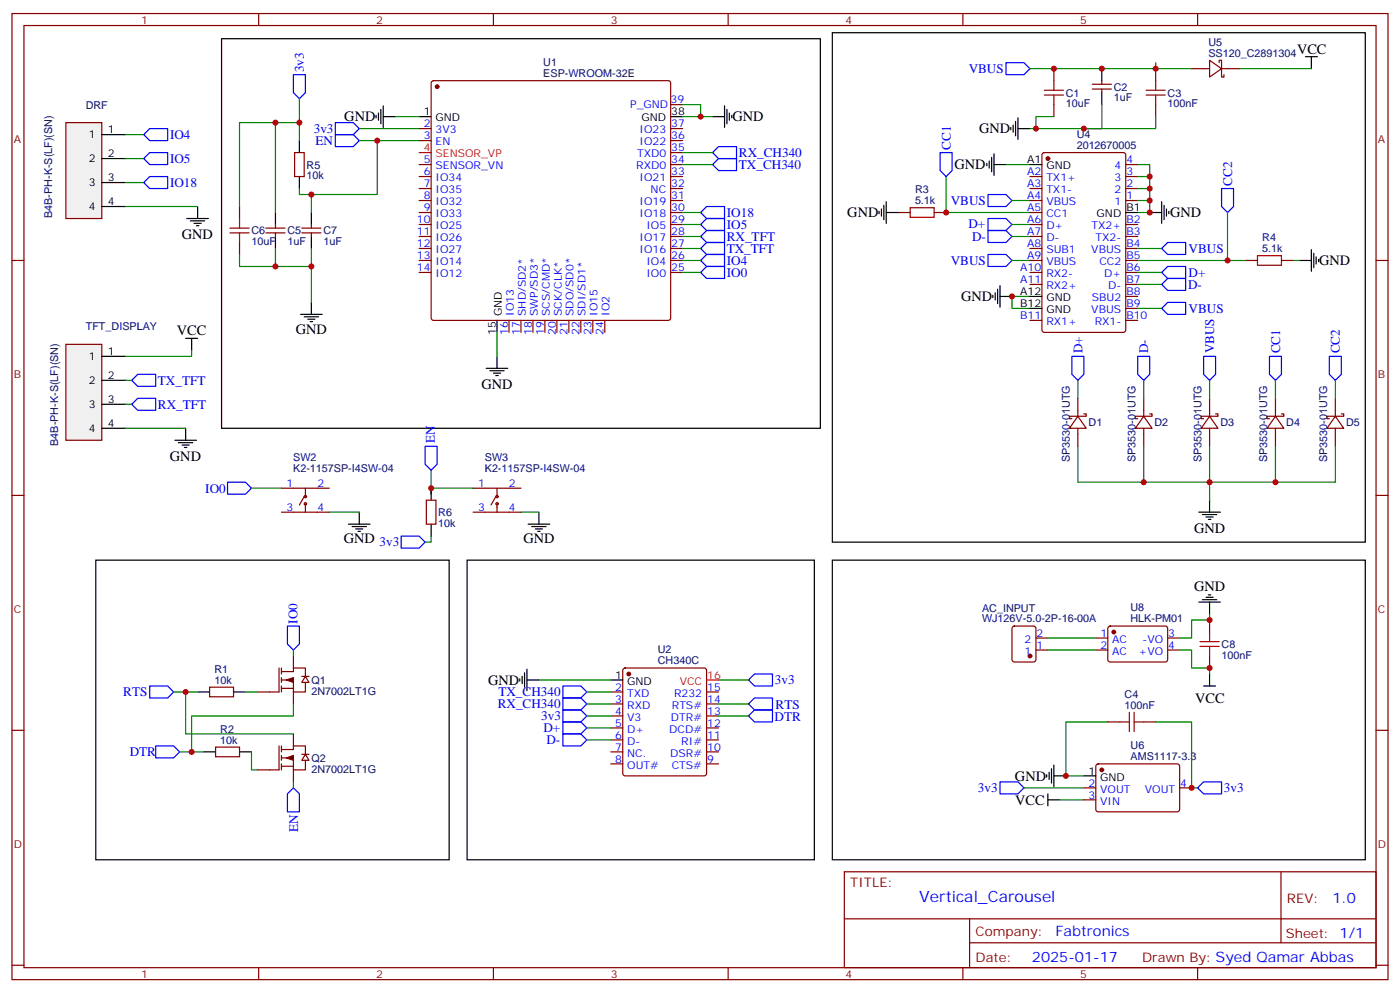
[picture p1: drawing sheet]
<svg xmlns="http://www.w3.org/2000/svg" width="412mm" height="292mm" viewBox="0 0 412 292" stroke-linecap="round" stroke-linejoin="round" font-family="sans-serif">
<g fill="none" stroke="#870000" stroke-width=".35">
<path d="M3.5 4h405.4v284.3h-405.4zM7.1 7.5h398.2v277.3h-398.2zM76.2 4v3.5M145.3 4v3.5M214.5 4v3.5M283.6 4v3.5M352.8 4v3.5M123.5 37.9h3.5M127.2 23.9l.5-.2h69.1l.5 .2 .3 .5v69.2l-.3 .5-.5 .2h-69.1l-.5-.2-.2-.5v-69.2zM197.6 30.8h3.5M197.6 37.9h3.5M123.5 41.4h3.5"/>
<path d="M123.5 48.4h3.5M123.5 52h3.5M123.5 55.5h3.5M123.5 59h3.5M197.6 41.4h3.5M197.6 44.9h3.5M197.6 48.4h3.5M197.6 52h3.5M197.6 55.5h3.5M197.6 59h3.5M3.5 76.7h3.6M123.5 76.7h3.5"/>
<path d="M123.5 62.5h3.5M123.5 66.1h3.5M123.5 69.6h3.5M123.5 73.1h3.5M197.6 76.7h3.5M197.6 62.5h3.5M197.6 66.1h3.5M197.6 69.6h3.5M197.6 73.1h3.5M405.3 76.7h3.6M123.5 80.2h3.5M149.9 94.3v3.5"/>
<path d="M153.5 94.3v3.5M157 94.3v3.5M160.5 94.3v3.5M164 94.3v3.5M167.6 94.3v3.5M171.1 94.3v3.5M174.6 94.3v3.5M178.2 94.3v3.5M197.6 80.2h3.5M3.5 145.8h3.6M405.3 145.8h3.6M3.5 214.9h3.6"/>
<path d="M405.3 214.9h3.6M248.7 256.6h156.6v28.2h-156.6zM377.3 256.6v20.9M248.7 270.4h156.5M285.6 277.5h119.6M285.6 270.4v14.1M3.5 284.1h3.6M76.2 284.8v3.5M145.3 284.8v3.5M214.5 284.8v3.5M283.6 284.8v3.5M352.8 284.8v3.5"/>
<path d="M405.3 284.1h3.6"/>
</g>
<path d="M123.5 34.3h3.5M197.6 34.3h3.5M146.4 94.3v3.5" fill="none" stroke="#000" stroke-width=".35"/>
<path d="M123.5 44.9h3.5" fill="none" stroke="#f00" stroke-width=".35"/>
<circle cx="128.8" cy="25.5" r=".53" fill="#870000" stroke="#870000" stroke-width=".35"/>
<path d="M84.3 200.1l2.1-.7v1.4z" fill="#000" stroke="#870000" stroke-width=".35"/>
<path d="M90 199.1l1 1.7h-2.1z" fill="#fff" stroke="#870000" stroke-width=".35"/>
<path d="M82.2 196.6v7.1h-6.4M82.9 197.7h3.5v-1.1h3.6v2.5M82.9 196.6v1.8M82.9 199.4v1.4M86.4 193.1v3.5M88.9 199.1h2.1M82.9 200.1h3.5v3.6M82.9 202.6h3.5M82.9 201.9v1.8M86.4 203.7v3.5M90 200.8v2.9h-3.6" fill="none" stroke="#870000" stroke-width=".35"/>
<path d="M84.3 223.1l2.1-.7v1.4z" fill="#000" stroke="#870000" stroke-width=".35"/>
<path d="M90 222l1 1.8h-2.1z" fill="#fff" stroke="#870000" stroke-width=".35"/>
<g fill="none" stroke="#870000" stroke-width=".35">
<path d="M356.3 17.7l3.5 2.5-3.5 2.5zM359.1 18.5v-.8h.7v5h.7v-.7M310.4 20.2v3.5M310.4 30.8v3.5M321.7 26.2h5.7M321.7 24.8h5.7M324.6 23.7v1.1M324.6 26.2v1.1M340.4 20.2v3.5M340.4 30.8v3.5M351 20.2h5.3M359.8 20.2h5.3"/>
<path d="M86.8 44.9h2.8v7.1h-2.8zM303.4 52h3.5M303.4 55.5h3.5M303.4 59h3.5M307.2 45.1l.4-.2h23.3l.7 .4v51.8l-.5 .7h-23.5l-.6-.4-.1-51.8zM331.6 52h3.5M331.6 55.5h3.5M331.6 59h3.5M331.6 48.4h3.5M70.6 60.8v3.5M70.6 71.4v3.5M78.3 68.5h5.7"/>
<path d="M78.3 67.1h5.7M81.1 66.1v1M81.1 68.5v1.1M88.9 68.5h5.6M88.9 67.1h5.6M91.7 66.1v1M91.7 68.5v1.1M264.6 62.5h3.5M275.2 62.5h3.5M303.4 62.5h3.5M303.4 76.7h3.5M303.4 66.1h3.5"/>
<path d="M303.4 69.6h3.5M303.4 73.1h3.5M331.6 76.7h3.5M331.6 66.1h3.5M331.6 69.6h3.5M331.6 73.1h3.5M366.9 76.7h3.5M377.5 76.7h3.5M303.4 80.2h3.5M303.4 83.7h3.5M303.4 94.3h3.5M331.6 80.2h3.5"/>
<path d="M331.6 83.7h3.5M331.6 94.3h3.5M331.6 90.8h3.5M331.6 87.2h3.5M317.5 117.2v5.3M336.9 117.2v5.3M356.3 117.2v5.3M375.7 117.2v5.3M393.3 117.2v5.3M317.5 122.5l2.5 3.5h-5zM317.5 126v5.3M319.3 121.8h.7v.7h-5v.7h.7"/>
<path d="M336.9 122.5l2.5 3.5h-5zM336.9 126v5.3M338.7 121.8h.7v.7h-5v.7h.7M356.3 122.5l2.5 3.5h-5zM356.3 126v5.3M358.1 121.8h.7v.7h-5v.7h.7M375.7 122.5l2.5 3.5h-5zM375.7 126v5.3M377.5 121.8h.7v.7h-5v.7h.7M393.3 122.5l2.5 3.5h-4.9zM393.3 126v5.3M395.1 121.8h.7v.7h-4.9v.7h.7"/>
<path d="M183.7 196.8l.4-.2h23.3l.5 .2 .2 .5v30.3l-.2 .5-.5 .3h-23.3l-.4-.3-.3-.5v-30.3zM298.3 184.5l.5-.2h5.6l.7 .4 .1 9.4-.5 .7h-5.9l-.6-.4-.1-9.4zM305.2 187.8h3.5M305.2 191.3h3.5M322.8 187.8h3.5M322.8 191.3h3.5M326.6 184.5l.4-.2h16.5l.5 .7-.1 9.4-.6 .4h-16.5l-.5-.7v-9.1zM344 187.8h3.5M344 191.3h3.5M356.3 182.5v3.5M356.3 193.1v3.5M61.7 202.2h7.1v2.9h-7.1z"/>
<path d="M63.5 219.9h7.1v2.8h-7.1zM82.2 219.5v7.1h-6.4M82.9 219.5v1.8M86.4 216v3.5M179.9 203.7h3.5M179.9 207.2h3.5M179.9 210.7h3.5M179.9 214.2h3.5M179.9 217.8h3.5M208.1 203.7h3.6M208.1 207.2h3.6M208.1 210.7h3.6"/>
<path d="M208.1 214.2h3.6M208.1 217.8h3.6M326.3 212.5h3.5M336.9 212.5h3.5M82.9 220.6h3.5v-1.1h3.6v2.5M82.9 223.1h3.5v3.5M82.9 225.5h3.5M82.9 222.4v1.4M82.9 224.8v1.8M86.4 226.6v3.5M88.9 222h2.1M90 223.8v2.8h-3.6"/>
<path d="M179.9 221.3h3.5M179.9 224.8h3.5M208.1 221.3h3.6M208.1 224.8h3.6M319.3 231.9h3.5M319.3 235.4h3.5M323 225l.5-.2 23.6 .1 .4 .6-.1 13-.6 .4h-23.6l-.4-.7v-12.7zM347.5 231.9h3.5"/>
</g>
<g fill="none" stroke="#000" stroke-width=".35">
<path d="M65.3 11.4h176.4v114.6h-176.4zM245.2 9.6h157v150h-157zM384.5 16.7h3.6M386.3 16.7v3.5M110.8 34v.7M111.5 33.3v2.1M112.2 32.2v4.2M112.9 34.3h3.5M112.9 31.2v6.3M209.9 34.3h3.5M213.4 31.2v6.3M214.1 32.2v4.2"/>
<path d="M214.8 33.3v2.1M215.5 34v.7M297.7 37.5v.7M298.4 36.8v2.1M299.2 35.7v4.3M299.9 37.9h3.5M299.9 34.7v6.3M324.6 20.2v3.5M324.6 27.3v3.5M88.2 41.4v3.5M88.2 52v3.5M261.1 59.4v6.3"/>
<path d="M290.7 48.1v.7M291.4 47.4v2.1M292.1 46.3v4.3M292.8 48.4h3.5M292.8 45.3v6.3M303.4 48.4h3.5M342.2 59.4v6.3M81.1 62.5v3.6M81.1 69.6v3.5M91.7 62.5v3.6M91.7 69.6v3.5M258.9 62.2v.7"/>
<path d="M259.6 61.5v2.1M260.3 60.4v4.3M261.1 62.5h3.5M331.6 62.5h3.5M338.7 62.5h3.5M342.9 60.4v4.3M343.6 61.5v2.1M344.3 62.2v.7M382.8 76.7h3.5M386.3 73.5v6.3M387 74.5v4.3M387.7 75.6v2.1"/>
<path d="M388.4 76.3v.7M88.5 92.5h6.4M89.6 93.2h4.2M90.7 93.9h2.1M91.4 94.7h.7M91.7 89v3.5M292.5 86.9v.7M293.2 86.2v2.1M293.9 85.1v4.3M294.6 87.2h3.5M294.6 84.1v6.3M303.4 87.2h3.5"/>
<path d="M303.4 90.8h3.5M143.2 108.4h6.4M144.3 109.1h4.2M145.3 109.8h2.2M146 110.5h.8M146.4 104.9v3.5M353.1 150.7h6.4M354.2 151.4h4.2M355.2 152.2h2.2M356 152.9h.7M356.3 147.2v3.5M28.2 164.9h104.1v88.1h-104.1z"/>
<path d="M137.6 164.9h102.3v88.1h-102.3zM245.2 164.9h157v88.1h-157zM353.1 177.2h6.4M354.2 176.5h4.2M355.2 175.8h2.2M356 175.1h.7M356.3 177.2v3.5M153.1 199.8v.7M153.8 199.1v2.1M154.5 198v4.2M155.2 197v6.3M356.3 198.4v3.5"/>
<path d="M58.2 203.7h3.5M68.8 203.7h3.5M155.2 200.1h3.5M179.9 200.1h3.5M354.5 201.9h3.6M60 221.3h3.5M70.6 221.3h3.5M308.3 228v.7M308.7 235.4h3.5M308.7 233.6v3.6M309 227.3v2.1M309.7 226.2v4.3"/>
<path d="M310.4 228.4h3.6M310.4 225.2v6.3M319.3 228.4h3.5"/>
</g>
<g fill="none" stroke="#a10000" stroke-width=".35">
<path d="M307.6 26.6h5.7M307.6 28h5.7M310.4 23.7v2.9M310.4 28v2.8M337.6 26.6h5.7M337.6 28h5.7M340.4 23.7v2.9M340.4 28v2.8M67.7 67.1h5.7M67.7 68.5h5.7M70.6 64.3v2.8M70.6 68.5v2.9"/>
<path d="M268.1 61.1h7.1v2.9h-7.1zM370.4 75.2h7.1v2.9h-7.1zM353.5 190.3h5.6M353.5 188.8h5.6M356.3 186v2.8M356.3 190.3v2.8M329.8 212.5h2.9M332.7 209.7v5.6M334.1 212.5h2.8M334.1 209.7v5.6"/>
</g>
<g fill="none" stroke="#008700" stroke-width=".35">
<path d="M340.4 18.5v1.7M81.1 36.1v26.4M88.2 36.1h-17.6v24.7M88.2 29v12.4M105.8 37.9h17.7M116.4 34.3h7.1M201.1 30.8h5.3v3.5M201.1 34.3h8.8M303.4 20.2h47.6M310.4 34.3h-5.2v3.6h-1.8M324.6 30.8v7.1h-5.3M340.4 34.3v3.6h-35.2"/>
<path d="M365.1 20.2h21.2M91.7 57.3v5.2M105.8 41.4h17.7M111.1 41.4v15.9h-22.9v-1.8M201.1 48.4h8.8M201.1 44.9h8.8M278.7 52v10.5h24.7M296.3 48.4h7.1M298.1 59h5.3M335.1 48.4h3.6v14.1h-3.6M335.1 59h3.6M335.1 55.5h3.6"/>
<path d="M335.1 52h3.6M81.1 73.1v5.3M91.7 73.1v5.3h-21.1v-3.5M91.7 78.4v10.6M298.1 76.7h5.3M298.1 66.1h5.3M298.1 69.6h5.3M335.1 76.7h31.8M335.1 73.1h7.1M361.6 62.5v14.2M381 76.7h1.8M146.4 97.8v7.1"/>
<path d="M201.1 80.2h5.3M303.4 87.2h-5.3v3.6h5.3M335.1 90.8h7.1M335.1 80.2h7.1M335.1 83.7h7.1M317.5 111.9v5.3M336.9 111.9v5.3M356.3 111.9v5.3M375.7 111.9v5.3M393.3 111.9v5.3M317.5 131.3v10.6h75.8v-10.6M336.9 131.3v10.6"/>
<path d="M356.3 131.3v15.9M375.7 131.3v10.6M86.4 191.3v1.8M308.7 187.8h14.1M308.7 191.3h14.1M347.5 191.3h3.5v5.3h5.3v1.8M356.3 180.7v1.8h-5.3v5.3h-3.5M51.2 203.7h7M54.7 203.7v12.3h31.7M72.3 203.7h3.5M86.4 207.2v3.5h-30v10.6h3.6M158.7 200.1h21.2"/>
<path d="M172.9 214.2h7M172.9 217.8h7M172.9 203.7h7M172.9 207.2h7M172.9 210.7h7M211.7 200.1h8.8M211.7 207.2h8.8M211.7 210.7h8.8M326.3 212.5h-12.3v15.9h5.3M340.4 212.5h10.6v19.4h1.8M52.9 221.3h3.5M74.1 221.3v5.3h1.7"/>
<path d="M86.4 230.1v1.8M301.6 231.9h17.7M312.2 235.4h7.1"/>
</g>
<g fill="#870000" stroke="#870000" stroke-width=".35">
<circle cx="308.7" cy="46.7" r=".53"/>
<circle cx="185.2" cy="198.4" r=".53"/>
<circle cx="324.6" cy="226.6" r=".53"/>
<circle cx="328.1" cy="186" r=".53"/>
<circle cx="303.4" cy="193.1" r=".53"/>
</g>
<g fill="none" stroke="#00f" stroke-width=".35">
<path d="M296.3 18.5h5.3l1.8 1.7-1.8 1.8h-5.3zM86.4 22h3.6v5.3l-1.8 1.7-1.8-1.7zM98.8 36.1h5.3l1.7 1.8-1.7 1.7h-5.3zM98.8 39.6h5.3l1.7 1.8-1.7 1.7h-5.3zM209.9 48.4l1.8-1.7h5.3v3.5h-5.3zM209.9 44.9l1.8-1.8h5.3v3.6h-5.3zM276.9 44.9h3.6v5.3l-1.8 1.8-1.8-1.8zM291 57.3h5.3l1.8 1.7-1.8 1.8h-5.3zM359.8 55.5h3.6v5.3l-1.8 1.7-1.8-1.7zM291 74.9h5.3l1.8 1.8-1.8 1.7h-5.3zM291 64.3h5.3l1.8 1.8-1.8 1.7h-5.3zM291 67.8h5.3l1.8 1.8-1.8 1.8h-5.3z"/>
<path d="M342.2 73.1l1.8-1.7h5.2v3.5h-5.2zM206.4 80.2l1.7-1.8h5.3v3.6h-5.3zM342.2 90.8l1.8-1.8h5.2v3.5h-5.2zM342.2 80.2l1.8-1.8h5.2v3.6h-5.2zM342.2 83.7l1.8-1.7h5.2v3.5h-5.2zM315.7 104.9h3.6v5.3l-1.8 1.7-1.8-1.7zM335.1 104.9h3.6v5.3l-1.8 1.7-1.8-1.7zM354.5 104.9h3.6v5.3l-1.8 1.7-1.8-1.7zM373.9 104.9h3.6v5.3l-1.8 1.7-1.8-1.7zM391.6 104.9h3.5v5.3l-1.8 1.7-1.7-1.7zM84.7 184.3h3.5v5.2l-1.8 1.8-1.7-1.8zM44.1 201.9h5.3l1.8 1.8-1.8 1.7h-5.3z"/>
<path d="M45.9 219.5h5.3l1.7 1.8-1.7 1.8h-5.3zM165.8 212.5h5.3l1.8 1.7-1.8 1.8h-5.3zM165.8 216h5.3l1.8 1.8-1.8 1.7h-5.3zM165.8 201.9h5.3l1.8 1.8-1.8 1.7h-5.3zM165.8 205.4h5.3l1.8 1.8-1.8 1.8h-5.3zM165.8 209h5.3l1.8 1.7-1.8 1.8h-5.3zM220.5 200.1l1.7-1.7h5.3v3.5h-5.3zM220.5 207.2l1.7-1.8h5.3v3.6h-5.3zM220.5 210.7l1.7-1.7h5.3v3.5h-5.3zM86.4 231.9l1.8 1.7v5.3h-3.5v-5.3zM294.6 230.1h5.3l1.7 1.8-1.7 1.7h-5.3zM354.5 230.1h5.3v3.5h-5.3l-1.7-1.7z"/>
</g>
<path d="M208.1 200.1h3.6" fill="none" stroke="#f00" stroke-width=".35"/>
<path d="M19.4 101.4h10.6v28.2h-10.6z" fill="#f0f0f0" stroke="#870000" stroke-width=".35"/>
<path d="M30 104.9h7M30 111.9h7M30 119h7M30 126h7" fill="none" stroke="#000" stroke-width=".35"/>
<path d="M19.4 36.1h10.6v28.2h-10.6z" fill="#f0f0f0" stroke="#870000" stroke-width=".35"/>
<g fill="none" stroke="#000" stroke-width=".35">
<path d="M30 39.6h7M30 46.7h7M30 53.7h7M30 60.8h7M55 64.3h6.4M56.1 65h4.2M57.1 65.7h2.2M57.9 66.4h.7M58.2 60.8v3.5M54.7 99.6h3.5M56.4 99.6v3.5M51.5 129.6h6.4"/>
<path d="M52.6 130.3h4.2M53.6 131h2.1M54.3 131.7h.7M54.7 126v3.6M102.7 154.3h6.3M103.7 155h4.2M104.8 155.7h2.1M105.5 156.4h.7M105.8 150.7v3.6M127 143.7v3.5M127 154.3v3.5M155.6 154.3h6.3"/>
<path d="M156.6 155h4.3M157.7 155.7h2.1M158.4 156.4h.7M158.7 150.7v3.6"/>
</g>
<g fill="none" stroke="#008700" stroke-width=".35">
<path d="M37 39.6h5.3M37 46.7h5.3M37 53.7h5.3M37 60.8h21.2M201.1 69.6h5.3M201.1 73.1h5.3M201.1 62.5h5.3M201.1 66.1h5.3M201.1 76.7h5.3M37 111.9h1.8M37 119h1.8M56.4 103.1v1.8h-19.4"/>
<path d="M37 126h17.7M127 138.4v7.1M74.1 143.7h8.8M97 150.7h8.8M127 157.8v1.8h-1.8M127 143.7h12.3M153.5 150.7h5.2"/>
</g>
<g fill="none" stroke="#00f" stroke-width=".35">
<path d="M42.3 39.6l1.8-1.7h5.3v3.5h-5.3zM42.3 46.7l1.8-1.8h5.3v3.5h-5.3zM42.3 53.7l1.8-1.7h5.3v3.5h-5.3zM206.4 73.1l1.7-1.7h5.3v3.5h-5.3zM206.4 69.6l1.7-1.8h5.3v3.6h-5.3zM206.4 76.7l1.7-1.8h5.3v3.5h-5.3zM206.4 66.1l1.7-1.8h5.3v3.5h-5.3zM206.4 62.5l1.7-1.7h5.3v3.5h-5.3zM38.8 111.9l1.8-1.7h5.3v3.5h-5.3zM38.8 119l1.8-1.8h5.3v3.6h-5.3zM125.2 131.3h3.6v5.3l-1.8 1.8-1.8-1.8zM67 141.9h5.3l1.8 1.8-1.8 1.8h-5.3z"/>
<path d="M118.2 157.8h5.3l1.7 1.8-1.7 1.7h-5.3z"/>
</g>
<g fill="none" stroke="#870000" stroke-width=".35">
<path d="M82.9 150.7h14.1M82.9 143.7h14.1M89.6 146.2l-1.4 2.4M90 143.7v2.5M90 148.3v2.4M125.6 147.2h2.8v7.1h-2.8zM139.3 150.7h14.2M139.3 143.7h14.2M146 146.2l-1.4 2.4M146.4 143.7v2.5M146.4 148.3v2.4"/>
<circle cx="90" cy="148.3" r=".35"/>
<circle cx="90" cy="146.2" r=".35"/>
<circle cx="146.4" cy="148.3" r=".35"/>
<circle cx="146.4" cy="146.2" r=".35"/>
</g>
<g fill="#c00">
<circle cx="298.1" cy="87.2" r=".88"/>
<circle cx="310.4" cy="20.2" r=".88"/>
<circle cx="324.6" cy="20.2" r=".88"/>
<circle cx="340.4" cy="20.2" r=".88"/>
<circle cx="305.2" cy="37.9" r=".88"/>
<circle cx="319.3" cy="37.9" r=".88"/>
<circle cx="336.9" cy="141.9" r=".88"/>
<circle cx="356.3" cy="141.9" r=".88"/>
<circle cx="375.7" cy="141.9" r=".88"/>
<circle cx="361.6" cy="76.7" r=".88"/>
<circle cx="278.7" cy="62.5" r=".88"/>
<circle cx="338.7" cy="62.5" r=".88"/>
<circle cx="338.7" cy="59" r=".88"/>
<circle cx="338.7" cy="55.5" r=".88"/>
<circle cx="338.7" cy="52" r=".88"/>
<circle cx="314" cy="228.4" r=".88"/>
<circle cx="351" cy="231.9" r=".88"/>
<circle cx="54.7" cy="203.7" r=".88"/>
<circle cx="111.1" cy="41.4" r=".88"/>
<circle cx="91.7" cy="57.3" r=".88"/>
<circle cx="81.1" cy="78.4" r=".88"/>
<circle cx="91.7" cy="78.4" r=".88"/>
<circle cx="88.2" cy="36.1" r=".88"/>
<circle cx="81.1" cy="36.1" r=".88"/>
<circle cx="206.4" cy="34.3" r=".88"/>
<circle cx="356.3" cy="182.5" r=".88"/>
<circle cx="356.3" cy="196.6" r=".88"/>
<circle cx="56.4" cy="221.3" r=".88"/>
<circle cx="127" cy="143.7" r=".88"/>
</g>
<text font-size="4.6" fill="#00f" x="270.8" y="265.6">Vertical_Carousel</text>
<g font-size="4.2">
<text x="382.1" y="16">VCC</text>
<text x="101.4" y="35.8">GND</text>
<text x="215.7" y="35.7">GND</text>
<text x="288.4" y="39.3">GND</text>
<text x="281.2" y="49.9">GND</text>
<text x="249.6" y="64">GND</text>
<text x="344.7" y="64">GND</text>
<text x="53.6" y="70.4">GND</text>
<text x="388.6" y="78.1">GND</text>
<text x="283.1" y="88.7">GND</text>
<text x="52.1" y="98.5">VCC</text>
<text x="87.1" y="98.2">GND</text>
<text x="141.8" y="114.5">GND</text>
<text x="50.1" y="135.6">GND</text>
<text x="101.2" y="159.9">GND 3v3</text>
<text x="154.2" y="159.9">GND</text>
<text x="351.7" y="156.8">GND</text>
<text x="351.7" y="174">GND</text>
<text x="143.8" y="201.6">GND</text>
<text x="352.1" y="206.8">VCC</text>
<text x="299" y="229.8">GND</text>
<text x="299" y="236.8">VCC</text>
</g>
<g font-size="4.2" fill="#00f">
<text x="392.5" y="265.8">1.0</text>
<text x="310.9" y="275.4">Fabtronics</text>
<text x="304" y="283.2">2025-01-17</text>
</g>
<g font-size="3.9" fill="#00f">
<text x="89.5" y="21.3" transform="rotate(-90 89.5 21.3)">3v3</text>
<text x="285.3" y="21.4">VBUS</text>
<text x="50.1" y="41">IO4</text>
<text x="92.4" y="39.1">3v3</text>
<text x="92.9" y="42.6">EN</text>
<text x="217.7" y="46.2">RX_CH340</text>
<text x="280" y="44" transform="rotate(-90 280 44)">CC1</text>
<text x="50.1" y="48.1">IO5</text>
<text x="217.7" y="49.8">TX_CH340</text>
<text x="50.1" y="55">IO18</text>
<text x="363" y="54.6" transform="rotate(-90 363 54.6)">CC2</text>
<text x="214.1" y="63.8">IO18</text>
<text x="280.1" y="60.3">VBUS</text>
<text x="214.1" y="70.9">RX_TFT</text>
<text x="214.1" y="67.4">IO5</text>
<text x="285.3" y="67.2">D+</text>
<text x="286.4" y="70.9">D-</text>
<text x="214.1" y="74.5">TX_TFT</text>
<text x="280.1" y="77.9">VBUS</text>
<text x="350.1" y="74.4">VBUS</text>
<text x="214.1" y="81.4">IO0</text>
<text x="214.1" y="78">IO4</text>
<text x="350.1" y="81.5">D+</text>
<text x="350" y="85">D-</text>
<text x="350.1" y="92">VBUS</text>
<text x="318.9" y="104" transform="rotate(-90 318.9 104)">D+</text>
<text x="338.3" y="104" transform="rotate(-90 338.3 104)">D-</text>
<text x="357.7" y="104" transform="rotate(-90 357.7 104)">VBUS</text>
<text x="377.1" y="104" transform="rotate(-90 377.1 104)">CC1</text>
<text x="394.7" y="104" transform="rotate(-90 394.7 104)">CC2</text>
<text x="46.5" y="113.3">TX_TFT</text>
<text x="46.5" y="120.3">RX_TFT</text>
<text x="128.1" y="130.4" transform="rotate(-90 128.1 130.4)">EN</text>
<text x="60.5" y="145">IO0</text>
<text x="87.6" y="183.6" transform="rotate(-90 87.6 183.6)">IO0</text>
<text x="228.2" y="201.5">3v3</text>
<text x="36.3" y="205">RTS</text>
<text x="146.6" y="208.5">RX_CH340</text>
<text x="146.8" y="204.9">TX_CH340</text>
<text x="228.5" y="208.6">RTS</text>
<text x="159.5" y="211.9">3v3</text>
<text x="160.1" y="215.4">D+</text>
<text x="228.2" y="212.1">DTR</text>
<text x="161" y="219">D-</text>
<text x="38.2" y="222.4">DTR</text>
<text x="288" y="233.2">3v3</text>
<text x="360.5" y="233.2">3v3</text>
<text x="87.8" y="244.9" transform="rotate(-90 87.8 244.9)">EN</text>
</g>
<g font-size="3.9" fill="#800">
<text x="250.5" y="261.2">TITLE:</text>
<text x="379.1" y="265.8">REV:</text>
<text x="287.4" y="275.4">Company:</text>
<text x="378.7" y="276">Sheet: 1/1</text>
<text x="287.4" y="283">Date:</text>
<text x="336.4" y="283.1">Drawn By: Syed Qamar Abbas</text>
</g>
<g font-size="3.2" fill="#800">
<text x="41.6" y="7">1</text>
<text x="110.8" y="7">2</text>
<text x="179.9" y="7">3</text>
<text x="249.1" y="7">4</text>
<text x="318.2" y="7">5</text>
<text x="4.1" y="42.1">A</text>
<text x="405.9" y="42.1">A</text>
<text x="4.1" y="111.2">B</text>
<text x="405.9" y="111.2">B</text>
<text x="4.1" y="180.4">C</text>
<text x="405.9" y="180.4">C</text>
<text x="4.1" y="249.5">D</text>
<text x="405.9" y="249.5">D</text>
<text x="41.6" y="287.8">1</text>
<text x="110.8" y="287.8">2</text>
<text x="179.9" y="287.8">3</text>
<text x="249.1" y="287.8">4</text>
<text x="318.2" y="287.8">5</text>
</g>
<g font-size="3.2" fill="#000080">
<text x="356" y="16.7">SS120_C2891304</text>
<text x="356" y="13.5">U5</text>
<text x="160" y="22.7">ESP-WROOM-32E</text>
<text x="160" y="19.3">U1</text>
<text x="314" y="28.4">C1</text>
<text x="328.1" y="29.8">1uF</text>
<text x="328.1" y="26.7">C2</text>
<text x="344" y="28.4">C3</text>
<text x="25.3" y="31.9">DRF</text>
<text x="314" y="31.6">10uF</text>
<text x="344" y="31.6">100nF</text>
<text x="317.2" y="40.6">U4</text>
<text x="317.2" y="43.7">2012670005</text>
<text x="90.3" y="52.8">10k</text>
<text x="90.3" y="49.6">R5</text>
<text x="269.5" y="56.9">R3</text>
<text x="15.4" y="64.2" transform="rotate(-90 15.4 64.2)">B4B-PH-K-S(LF)(SN)</text>
<text x="269.5" y="60.1">5.1k</text>
<text x="74.1" y="69">C6</text>
<text x="84.7" y="69">C5</text>
<text x="95.2" y="69">C7</text>
<text x="371.8" y="71">R4</text>
<text x="74.1" y="72.2">10uF</text>
<text x="84.7" y="72.2">1uF</text>
<text x="95.2" y="72.2">1uF</text>
<text x="371.8" y="74.2">5.1k</text>
<text x="25.3" y="97.2">TFT_DISPLAY</text>
<text x="320.7" y="125.5">D1</text>
<text x="340.1" y="125.5">D2</text>
<text x="359.5" y="125.5">D3</text>
<text x="378.9" y="125.5">D4</text>
<text x="396.5" y="125.5">D5</text>
<text x="17.1" y="131.2" transform="rotate(-90 17.1 131.2)">B4B-PH-K-S(LF)(SN)</text>
<text x="86.4" y="135.8">SW2</text>
<text x="142.8" y="135.8">SW3</text>
<text x="315.1" y="136" transform="rotate(-90 315.1 136)">SP3530-01UTG</text>
<text x="334.5" y="136" transform="rotate(-90 334.5 136)">SP3530-01UTG</text>
<text x="353.9" y="136" transform="rotate(-90 353.9 136)">SP3530-01UTG</text>
<text x="373.3" y="136" transform="rotate(-90 373.3 136)">SP3530-01UTG</text>
<text x="391" y="136" transform="rotate(-90 391 136)">SP3530-01UTG</text>
<text x="86.4" y="139">K2-1157SP-I4SW-04</text>
<text x="142.8" y="139">K2-1157SP-I4SW-04</text>
<text x="129.1" y="155">10k</text>
<text x="129.1" y="151.9">R6</text>
<text x="333" y="179.8">U8</text>
<text x="289.3" y="183.2">WJ126V-5.0-2P-16-00A</text>
<text x="289.3" y="180">AC_INPUT</text>
<text x="333" y="182.9">HLK-PM01</text>
<text x="359.8" y="190.7">C8</text>
<text x="193.8" y="195.4">CH340C</text>
<text x="193.8" y="192.2">U2</text>
<text x="359.8" y="193.9">100nF</text>
<text x="63.2" y="201.2">10k</text>
<text x="63.2" y="198.1">R1</text>
<text x="91.7" y="201.4">Q1</text>
<text x="91.7" y="204.5">2N7002LT1G</text>
<text x="331.3" y="208.6">100nF</text>
<text x="331.3" y="205.5">C4</text>
<text x="64.9" y="215.7">R2</text>
<text x="64.9" y="218.8">10k</text>
<text x="333" y="220.5">U6</text>
<text x="91.7" y="227.4">2N7002LT1G</text>
<text x="91.7" y="224.3">Q2</text>
<text x="333" y="223.7">AMS1117-3.3</text>
</g>
<g font-size="3.2">
<text x="124.8" y="34">1</text>
<text x="128.3" y="35.7">GND</text>
<text x="189" y="35.7">GND</text>
<text x="197.7" y="34">38</text>
<text x="26.2" y="40.7">1</text>
<text x="31.7" y="39.3">1</text>
<text x="26.2" y="47.7">2</text>
<text x="31.7" y="46.3">2</text>
<text x="31.7" y="53.4">3</text>
<text x="302.6" y="48.1">A1</text>
<text x="308.2" y="49.8">GND</text>
<text x="26.2" y="54.8">3</text>
<text x="26.2" y="61.8">4</text>
<text x="31.7" y="60.4">4</text>
<text x="323" y="64">GND</text>
<text x="331.8" y="62.2">B1</text>
<text x="300.5" y="86.9">A12</text>
<text x="308.2" y="88.7">GND</text>
<text x="147.8" y="93" transform="rotate(-90 147.8 93)">GND</text>
<text x="300.5" y="90.4">B12</text>
<text x="308.2" y="92.2">GND</text>
<text x="146" y="98.5" transform="rotate(-90 146 98.5)">15</text>
<text x="26.2" y="105.9">1</text>
<text x="31.7" y="104.5">1</text>
<text x="26.2" y="113">2</text>
<text x="31.7" y="111.6">2</text>
<text x="31.7" y="118.6">3</text>
<text x="26.2" y="120.1">3</text>
<text x="31.7" y="125.7">4</text>
<text x="26.2" y="127.1">4</text>
<text x="181.3" y="199.8">1</text>
<text x="184.7" y="201.5">GND</text>
<text x="320.6" y="228">1</text>
<text x="324.1" y="229.8">GND</text>
</g>
<g font-size="3.2" fill="#00f">
<text x="185.6" y="31.9">P_GND</text>
<text x="197.6" y="30.4">39</text>
<text x="124.8" y="41">3</text>
<text x="124.8" y="37.5">2</text>
<text x="128.3" y="39.3">3V3</text>
<text x="188.4" y="39.3">IO23</text>
<text x="197.7" y="37.5">37</text>
<text x="197.7" y="41">36</text>
<text x="128.3" y="42.8">EN</text>
<text x="187.7" y="46.3">TXD0</text>
<text x="188.4" y="42.8">IO22</text>
<text x="197.7" y="44.6">35</text>
<text x="124.8" y="51.6">6</text>
<text x="124.8" y="48.1">5</text>
<text x="128.3" y="53.4">IO34</text>
<text x="128.3" y="49.8">SENSOR_VN</text>
<text x="187.4" y="49.8">RXD0</text>
<text x="188.4" y="53.4">IO21</text>
<text x="197.7" y="48.1">34</text>
<text x="197.7" y="51.6">33</text>
<text x="302.6" y="51.6">A2</text>
<text x="308.2" y="53.4">TX1+</text>
<text x="328.3" y="53.4">3</text>
<text x="328.3" y="49.8">4</text>
<text x="331.8" y="51.6">3</text>
<text x="331.8" y="48.1">4</text>
<text x="124.8" y="58.7">8</text>
<text x="124.8" y="55.1">7</text>
<text x="128.3" y="56.9">IO35</text>
<text x="191.7" y="56.9">NC</text>
<text x="197.7" y="55.1">32</text>
<text x="197.7" y="58.7">31</text>
<text x="302.6" y="55.1">A3</text>
<text x="302.6" y="58.7">A4</text>
<text x="308.2" y="56.9">TX1-</text>
<text x="328.3" y="56.9">2</text>
<text x="331.8" y="58.7">1</text>
<text x="331.8" y="55.1">2</text>
<text x="122.8" y="65.7">10</text>
<text x="124.8" y="62.2">9</text>
<text x="128.3" y="64">IO33</text>
<text x="128.3" y="60.4">IO32</text>
<text x="188.4" y="60.4">IO19</text>
<text x="188.4" y="64">IO18</text>
<text x="197.7" y="62.2">30</text>
<text x="197.7" y="65.7">29</text>
<text x="302.6" y="62.2">A5</text>
<text x="302.6" y="65.7">A6</text>
<text x="308.2" y="60.4">VBUS</text>
<text x="308.2" y="64">CC1</text>
<text x="328.3" y="60.4">1</text>
<text x="331.8" y="65.7">B2</text>
<text x="122.8" y="69.3">11</text>
<text x="128.3" y="71">IO26</text>
<text x="128.3" y="67.5">IO25</text>
<text x="188.4" y="71">IO17</text>
<text x="190.4" y="67.5">IO5</text>
<text x="197.7" y="69.3">28</text>
<text x="302.6" y="69.3">A7</text>
<text x="308.2" y="67.5">D+</text>
<text x="308.2" y="71">D-</text>
<text x="321.6" y="67.5">TX2+</text>
<text x="322.7" y="71">TX2-</text>
<text x="331.8" y="69.3">B3</text>
<text x="122.8" y="76.3">13</text>
<text x="122.8" y="72.8">12</text>
<text x="128.3" y="74.5">IO27</text>
<text x="188.4" y="74.5">IO16</text>
<text x="197.7" y="72.8">27</text>
<text x="197.7" y="76.3">26</text>
<text x="302.6" y="72.8">A8</text>
<text x="302.6" y="76.3">A9</text>
<text x="308.2" y="74.5">SUB1</text>
<text x="321.5" y="74.5">VBUS</text>
<text x="331.8" y="76.3">B5</text>
<text x="331.8" y="72.8">B4</text>
<text x="122.8" y="79.8">14</text>
<text x="128.3" y="81.6">IO12</text>
<text x="128.3" y="78.1">IO14</text>
<text x="190.4" y="78.1">IO4</text>
<text x="190.4" y="81.6">IO0</text>
<text x="197.7" y="79.8">25</text>
<text x="300.5" y="79.8">A10</text>
<text x="300.5" y="83.4">A11</text>
<text x="308.2" y="78.1">VBUS</text>
<text x="308.2" y="81.6">RX2-</text>
<text x="323.9" y="78.1">CC2</text>
<text x="325.3" y="81.6">D+</text>
<text x="331.8" y="83.4">B7</text>
<text x="331.8" y="79.8">B6</text>
<text x="308.2" y="85.1">RX2+</text>
<text x="321.6" y="88.7">SBU2</text>
<text x="326.4" y="85.1">D-</text>
<text x="331.8" y="86.9">B8</text>
<text x="151.3" y="93" transform="rotate(-90 151.3 93)">IO13</text>
<text x="154.9" y="93" transform="rotate(-90 154.9 93)">SHD/SD2*</text>
<text x="158.4" y="93" transform="rotate(-90 158.4 93)">SWP/SD3*</text>
<text x="161.9" y="93" transform="rotate(-90 161.9 93)">SCS/CMD*</text>
<text x="165.5" y="93" transform="rotate(-90 165.5 93)">SCK/CLK*</text>
<text x="169" y="93" transform="rotate(-90 169 93)">SDO/SD0*</text>
<text x="172.5" y="93" transform="rotate(-90 172.5 93)">SDI/SD1*</text>
<text x="176" y="93" transform="rotate(-90 176 93)">IO15</text>
<text x="179.6" y="93" transform="rotate(-90 179.6 93)">IO2</text>
<text x="300.5" y="93.9">B11</text>
<text x="308.2" y="95.7">RX1+</text>
<text x="321.5" y="92.2">VBUS</text>
<text x="322.5" y="95.7">RX1-</text>
<text x="331.8" y="93.9">B10</text>
<text x="331.8" y="90.4">B9</text>
<text x="149.6" y="98.5" transform="rotate(-90 149.6 98.5)">16</text>
<text x="153.1" y="98.5" transform="rotate(-90 153.1 98.5)">17</text>
<text x="156.6" y="98.5" transform="rotate(-90 156.6 98.5)">18</text>
<text x="160.2" y="98.5" transform="rotate(-90 160.2 98.5)">19</text>
<text x="163.7" y="98.5" transform="rotate(-90 163.7 98.5)">20</text>
<text x="167.2" y="98.5" transform="rotate(-90 167.2 98.5)">21</text>
<text x="170.7" y="98.5" transform="rotate(-90 170.7 98.5)">22</text>
<text x="174.3" y="98.5" transform="rotate(-90 174.3 98.5)">23</text>
<text x="177.8" y="98.5" transform="rotate(-90 177.8 98.5)">24</text>
<text x="84.4" y="143.3">1</text>
<text x="93.5" y="143.3">2</text>
<text x="140.9" y="143.3">1</text>
<text x="149.9" y="143.3">2</text>
<text x="84.4" y="150.4">3</text>
<text x="93.5" y="150.4">4</text>
<text x="140.9" y="150.4">3</text>
<text x="149.9" y="150.4">4</text>
<text x="301.8" y="189.2">2</text>
<text x="305.3" y="191">1</text>
<text x="305.3" y="187.4">2</text>
<text x="324.1" y="187.4">1</text>
<text x="324.1" y="191">2</text>
<text x="327.6" y="189.2">AC</text>
<text x="336.5" y="189.2">-VO</text>
<text x="344.1" y="187.4">3</text>
<text x="344.1" y="191">4</text>
<text x="301.8" y="192.7">1</text>
<text x="327.6" y="192.7">AC</text>
<text x="335.4" y="192.7">+VO</text>
<text x="181.3" y="203.3">2</text>
<text x="208.3" y="203.3">15</text>
<text x="181.3" y="206.8">3</text>
<text x="184.7" y="205.1">TXD</text>
<text x="184.7" y="208.6">RXD</text>
<text x="197.9" y="208.6">RTS#</text>
<text x="198.6" y="205.1">R232</text>
<text x="208.3" y="206.8">14</text>
<text x="181.3" y="210.4">4</text>
<text x="181.3" y="213.9">5</text>
<text x="184.7" y="212.1">V3</text>
<text x="184.7" y="215.7">D+</text>
<text x="197.1" y="215.7">DCD#</text>
<text x="197.6" y="212.1">DTR#</text>
<text x="208.3" y="213.9">12</text>
<text x="208.3" y="210.4">13</text>
<text x="181.3" y="217.4">6</text>
<text x="181.3" y="220.9">7</text>
<text x="184.7" y="219.2">D-</text>
<text x="200.7" y="219.2">RI#</text>
<text x="208.3" y="220.9">10</text>
<text x="208.3" y="217.4">11</text>
<text x="181.3" y="224.5">8</text>
<text x="184.7" y="222.7">NC.</text>
<text x="184.7" y="226.2">OUT#</text>
<text x="197.4" y="222.7">DSR#</text>
<text x="197.9" y="226.2">CTS#</text>
<text x="208.3" y="224.5">9</text>
<text x="320.6" y="231.5">2</text>
<text x="324.1" y="233.3">VOUT</text>
<text x="337.2" y="233.3">VOUT</text>
<text x="347.7" y="231.5">4</text>
<text x="320.6" y="235.1">3</text>
<text x="324.1" y="236.8">VIN</text>
</g>
<g font-size="3.2" fill="#f00">
<text x="124.8" y="44.6">4</text>
<text x="128.3" y="46.3">SENSOR_VP</text>
<text x="200.2" y="201.5">VCC</text>
<text x="208.3" y="199.8">16</text>
</g>
</svg>
